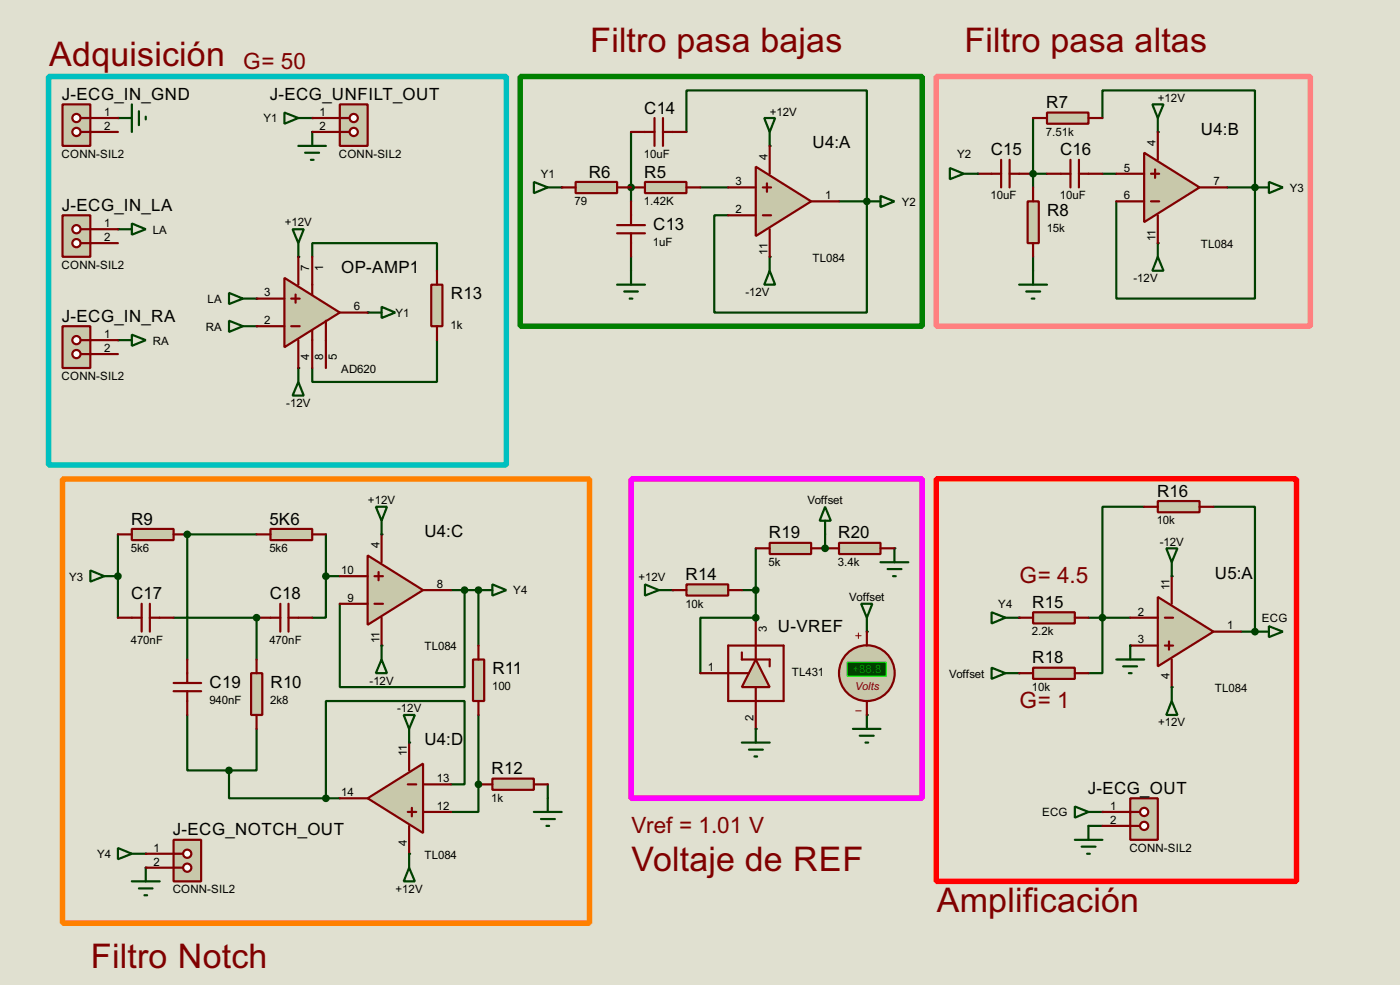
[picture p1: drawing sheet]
<svg xmlns="http://www.w3.org/2000/svg" width="256mm" height="180mm" viewBox="0 0 256 180" stroke-linecap="round" stroke-linejoin="round" font-family="sans-serif">
<path d="M0 0h256.5v180.3h-256.5z" fill="#e0e0d0"/>
<circle cx="115.6" cy="34.3" r=".2" fill="#004000"/>
<path d="M115.6 24.2v12.7M191.8 31.8h-2.5v2.5M115.6 47v2.6M189.3 47v2.6" fill="none" stroke="#004000" stroke-width=".4"/>
<circle cx="189.3" cy="31.8" r=".2" fill="#004000"/>
<path d="M189.3 21.6v10.2" fill="none" stroke="#004000" stroke-width=".4"/>
<circle cx="47" cy="113.1" r=".2" fill="#004000"/>
<path d="M34.3 97.8h12.7M31.8 113.1h15.2v7.6" fill="none" stroke="#004000" stroke-width=".4"/>
<circle cx="34.3" cy="97.8" r=".2" fill="#004000"/>
<path d="M34.3 97.8v22.9M209.6 92.8h-7.6v20.3M100.4 143.6v2.5" fill="none" stroke="#004000" stroke-width=".4"/>
<circle cx="21.6" cy="42" r=".2" fill="#004000"/>
<path d="M202 31.8h2.5" fill="none" stroke="#004000" stroke-width=".4"/>
<g fill="#004000">
<circle cx="212.1" cy="24.2" r=".2"/>
<circle cx="212.1" cy="44.5" r=".2"/>
</g>
<path d="M128.3 34.3h5.1" fill="none" stroke="#004000" stroke-width=".4"/>
<g fill="#004000">
<circle cx="141" cy="26.7" r=".2"/>
<circle cx="141" cy="47" r=".2"/>
<circle cx="47" cy="54.7" r=".2"/>
<circle cx="47" cy="59.7" r=".2"/>
<circle cx="67.4" cy="57.2" r=".2"/>
<circle cx="54.7" cy="67.4" r=".2"/>
<circle cx="54.7" cy="47" r=".2"/>
</g>
<path d="M57.2 47v-2.5h22.9v5.1M80.1 62.3v7.6h-22.9v-2.5" fill="none" stroke="#004000" stroke-width=".4"/>
<circle cx="179.1" cy="31.8" r=".2" fill="#004000"/>
<path d="M202 21.6v-5h27.9v17.7M224.8 34.3h5.1M229.9 34.3v20.4h-25.4v-17.8" fill="none" stroke="#004000" stroke-width=".4"/>
<g fill="#004000">
<circle cx="229.9" cy="34.3" r=".2"/>
<circle cx="102.9" cy="34.3" r=".2"/>
<circle cx="115.6" cy="34.3" r=".2"/>
</g>
<path d="M125.8 24.2v-7.6h33v20.3" fill="none" stroke="#004000" stroke-width=".4"/>
<circle cx="158.8" cy="36.9" r=".2" fill="#004000"/>
<path d="M153.7 36.9h5.1v20.3h-27.9v-17.8h2.5" fill="none" stroke="#004000" stroke-width=".4"/>
<circle cx="21.6" cy="105.5" r=".2" fill="#004000"/>
<path d="M21.6 97.8v15.3" fill="none" stroke="#004000" stroke-width=".4"/>
<circle cx="186.7" cy="113.1" r=".2" fill="#004000"/>
<path d="M199.4 113.1h2.6" fill="none" stroke="#004000" stroke-width=".4"/>
<circle cx="229.9" cy="115.6" r=".2" fill="#004000"/>
<path d="M222.3 92.8h7.6v22.8" fill="none" stroke="#004000" stroke-width=".4"/>
<circle cx="202" cy="148.6" r=".2" fill="#004000"/>
<path d="M199.4 151.2h2.6" fill="none" stroke="#004000" stroke-width=".4"/>
<circle cx="186.7" cy="123.2" r=".2" fill="#004000"/>
<path d="M202 113.1v10.1h-2.6" fill="none" stroke="#004000" stroke-width=".4"/>
<circle cx="138.5" cy="113.1" r=".2" fill="#004000"/>
<path d="M138.5 113.1h-10.2v10.1" fill="none" stroke="#004000" stroke-width=".4"/>
<circle cx="138.5" cy="133.4" r=".2" fill="#004000"/>
<path d="M138.5 108v5.1" fill="none" stroke="#004000" stroke-width=".4"/>
<circle cx="123.2" cy="108" r=".2" fill="#004000"/>
<path d="M138.5 100.4v7.6h-2.6" fill="none" stroke="#004000" stroke-width=".4"/>
<g fill="#004000">
<circle cx="163.9" cy="100.4" r=".2"/>
<circle cx="151.2" cy="100.4" r=".2"/>
</g>
<path d="M151.2 97.8v2.6" fill="none" stroke="#004000" stroke-width=".4"/>
<g fill="#004000">
<circle cx="158.8" cy="130.9" r=".2"/>
<circle cx="158.8" cy="115.6" r=".2"/>
<circle cx="57.2" cy="21.6" r=".2"/>
<circle cx="57.2" cy="24.2" r=".2"/>
<circle cx="26.7" cy="156.3" r=".2"/>
<circle cx="26.7" cy="158.8" r=".2"/>
<circle cx="21.6" cy="62.3" r=".2"/>
<circle cx="21.6" cy="21.6" r=".2"/>
</g>
<path d="M202 113.1h5.1M227.4 115.6h2.5" fill="none" stroke="#004000" stroke-width=".4"/>
<g fill="#004000">
<circle cx="207.1" cy="118.2" r=".2"/>
<circle cx="214.7" cy="125.8" r=".2"/>
<circle cx="214.7" cy="105.5" r=".2"/>
<circle cx="69.9" cy="97.8" r=".2"/>
<circle cx="69.9" cy="118.2" r=".2"/>
<circle cx="75" cy="156.3" r=".2"/>
<circle cx="75" cy="135.9" r=".2"/>
</g>
<path d="M59.7 97.8v7.7M59.7 105.5v7.6h-2.5M59.7 105.5h2.6M87.7 108v10.2" fill="none" stroke="#004000" stroke-width=".4"/>
<circle cx="87.7" cy="108" r=".2" fill="#004000"/>
<path d="M82.6 108h5.1M85.1 108v17.8h-22.8v-15.3M34.3 130.9v10.1h7.7M47 133.4v7.6h-5M87.7 130.9v12.7M42 141v5.1h17.7M59.7 146.1h2.6M82.6 143.6h2.5v-15.3h-25.4v17.8" fill="none" stroke="#004000" stroke-width=".4"/>
<circle cx="87.7" cy="143.6" r=".2" fill="#004000"/>
<path d="M87.7 143.6v5h-5.1" fill="none" stroke="#004000" stroke-width=".4"/>
<path d="M118.2 33.3h7.6v2.1h-7.6z" fill="#c8c8aa" stroke="#800000" stroke-width=".4"/>
<path d="M115.6 34.3h2.6M115.6 36.9v4.3M115.6 24.2h4.3M119.9 21.6v5.1M121.5 21.6v5.1M121.5 24.2h4.3M125.8 34.3h2.5M113.1 42.7h5.1M113.1 41.2h5.1M115.6 42.7v4.3" fill="none" stroke="#800000" stroke-width=".4"/>
<circle cx="115.6" cy="34.3" r=".5" fill="#004000" stroke="#004000" stroke-width=".4"/>
<path d="M113.1 52.1h5.1M114.4 53.4h2.5M115.4 54.7h.5M115.6 49.6v2.5M186.7 52.1h5.1M188 53.4h2.6M189 54.7h.5M189.3 49.6v2.5" fill="none" stroke="#004000" stroke-width=".4"/>
<path d="M191.8 20.6h7.6v2.1h-7.6z" fill="#c8c8aa" stroke="#800000" stroke-width=".4"/>
<path d="M179.1 31.8h4.3M183.4 29.3v5M185 29.3v5M185 31.8h4.3M189.3 21.6h2.5M191.8 31.8h4.3M196.1 29.3v5M197.7 31.8h4.3M197.7 29.3v5M199.4 21.6h2.6" fill="none" stroke="#800000" stroke-width=".4"/>
<path d="M188.3 36.9h2v7.6h-2z" fill="#c8c8aa" stroke="#800000" stroke-width=".4"/>
<path d="M189.3 34.3v2.6M189.3 44.5v2.5" fill="none" stroke="#800000" stroke-width=".4"/>
<circle cx="189.2" cy="31.8" r=".5" fill="#004000" stroke="#004000" stroke-width=".4"/>
<path d="M24.2 96.8h7.6v2.1h-7.6z" fill="#c8c8aa" stroke="#800000" stroke-width=".4"/>
<path d="M21.6 97.8h2.6M31.8 97.8h2.5" fill="none" stroke="#800000" stroke-width=".4"/>
<path d="M49.6 96.8h7.6v2.1h-7.6z" fill="#c8c8aa" stroke="#800000" stroke-width=".4"/>
<g fill="none" stroke="#800000" stroke-width=".4">
<path d="M47 97.8h2.6M57.2 97.8h2.5M21.6 113.1h4.4M26 110.5v5.1M27.5 110.5v5.1M27.5 113.1h4.3M47 113.1h4.4M51.4 110.5v5.1M52.9 113.1h4.3M52.9 110.5v5.1M31.8 126.5h5.1M31.8 125h5.1"/>
<path d="M34.3 120.7v4.3M34.3 126.5v4.4"/>
</g>
<path d="M46 123.2h2.1v7.7h-2.1z" fill="#c8c8aa" stroke="#800000" stroke-width=".4"/>
<path d="M47 120.7v2.5M47 130.9v2.5" fill="none" stroke="#800000" stroke-width=".4"/>
<path d="M86.7 120.7h2v7.6h-2z" fill="#c8c8aa" stroke="#800000" stroke-width=".4"/>
<path d="M87.7 118.2v2.5M87.7 128.3v2.6" fill="none" stroke="#800000" stroke-width=".4"/>
<path d="M90.2 142.5h7.6v2.1h-7.6z" fill="#c8c8aa" stroke="#800000" stroke-width=".4"/>
<path d="M87.7 143.6h2.5M97.8 143.6h2.6" fill="none" stroke="#800000" stroke-width=".4"/>
<g fill="#004000" stroke="#004000" stroke-width=".4">
<circle cx="47" cy="113.1" r=".5"/>
<circle cx="34.3" cy="97.8" r=".5"/>
</g>
<path d="M97.8 148.6h5.1M99.1 149.9h2.6M100.1 151.2h.5M100.4 146.1v2.5" fill="none" stroke="#004000" stroke-width=".4"/>
<path d="M79 52.1h2.1v7.6h-2.1z" fill="#c8c8aa" stroke="#800000" stroke-width=".4"/>
<path d="M80.1 49.6v2.5M80.1 59.7v2.6" fill="none" stroke="#800000" stroke-width=".4"/>
<path d="M8.9 14h83.9v71.1h-83.9z" fill="none" stroke="#00c0c0" stroke-width="1"/>
<path d="M171.5 14h68.6v45.7h-68.6z" fill="none" stroke="#ff8080" stroke-width="1"/>
<path d="M95.3 14h73.7v45.7h-73.7z" fill="none" stroke="#008000" stroke-width="1"/>
<path d="M11.5 87.7h96.5v81.3h-96.5z" fill="none" stroke="#ff8000" stroke-width="1"/>
<path d="M115.6 87.7h53.4v58.4h-53.4z" fill="none" stroke="#f0f" stroke-width="1"/>
<path d="M171.5 87.7h66v73.6h-66z" fill="none" stroke="#f00" stroke-width="1"/>
<path d="M212.1 91.7h7.7v2.1h-7.7z" fill="#c8c8aa" stroke="#800000" stroke-width=".4"/>
<path d="M209.6 92.8h2.5M219.8 92.8h2.5" fill="none" stroke="#800000" stroke-width=".4"/>
<circle cx="201.9" cy="113.1" r=".5" fill="#004000" stroke="#004000" stroke-width=".4"/>
<path d="M21.6 42h2.6M24.2 40.9l2.5 1.1-2.5 1zM42 53.6l2.5 1.1-2.5 1zM42 58.7l2.5 1-2.5 1.1zM44.5 54.7h2.5M44.5 59.7h2.5M21.6 62.3h2.6M24.2 61.3l2.5 1-2.5 1z" fill="none" stroke="#004000" stroke-width=".4"/>
<path d="M11.5 39.4h5.1v7.6h-5.1z" fill="#c8c8aa" stroke="#800000" stroke-width=".4"/>
<path d="M14.8 42h1.8" fill="none" stroke="#800000" stroke-width=".4"/>
<circle cx="14" cy="42" r=".75" fill="#feffff" stroke="#800000" stroke-width=".4"/>
<path d="M14.8 44.5h1.8" fill="none" stroke="#800000" stroke-width=".4"/>
<circle cx="14" cy="44.5" r=".75" fill="#feffff" stroke="#800000" stroke-width=".4"/>
<path d="M16.6 42h5M16.6 44.5h5" fill="none" stroke="#800000" stroke-width=".4"/>
<g fill="none" stroke="#004000" stroke-width=".4">
<path d="M24.2 19.1v5.1M211.1 19.1h2.1l-1.1 2.5zM21.6 21.6h2.6M25.5 20.4v2.5M26.7 21.4v.5M140 21.6h2l-1 2.6zM141 24.2v2.5M212.1 21.6v2.6M53.6 42h2.1l-1 2.5zM54.7 44.5v2.5M212.1 47l1.1 2.6h-2.1zM212.1 44.5v2.5"/>
<path d="M54.7 69.9l1 2.5h-2.1zM54.7 67.4v2.5"/>
</g>
<path d="M209.6 28l10.2 6.3-10.2 6.4z" fill="#c8c8aa" stroke="#800000" stroke-width=".4"/>
<path d="M204.5 36.9h5.1M204.5 31.8h5.1M210.9 36.9h1.5M210.9 31.8h1.5M211.6 31v1.6M212.1 24.2v5.1M212.1 39.4v5.1M219.8 34.3h5" fill="none" stroke="#800000" stroke-width=".4"/>
<path d="M141 49.6l1 2.5h-2zM141 47v2.6" fill="none" stroke="#004000" stroke-width=".4"/>
<path d="M138.5 30.5l10.1 6.4-10.1 6.3z" fill="#c8c8aa" stroke="#800000" stroke-width=".4"/>
<path d="M133.4 39.4h5.1M133.4 34.3h5.1M139.8 39.4h1.5M139.8 34.3h1.5M140.5 33.6v1.5M141 26.7v5.1M148.6 36.9h5.1M141 42v5" fill="none" stroke="#800000" stroke-width=".4"/>
<path d="M67.4 57.2h2.5M69.9 56.2l2.5 1-2.5 1zM181.7 122.2l2.5 1-2.5 1.1zM184.2 123.2h2.5" fill="none" stroke="#004000" stroke-width=".4"/>
<path d="M52.1 50.9l10.2 6.3-10.2 6.4z" fill="#c8c8aa" stroke="#800000" stroke-width=".4"/>
<path d="M47 59.7h5.1M47 54.7h5.1M53.4 59.7h1.5M53.4 54.7h1.5M54.2 53.9v1.5M54.7 47v5.1M57.2 47v6.9M59.7 58.7v8.7M62.3 57.2h5.1M54.7 62.3v5.1M57.2 60.5v6.9" fill="none" stroke="#800000" stroke-width=".4"/>
<path d="M97.8 33.3l2.6 1-2.6 1.1zM100.4 34.3h2.5M174 30.8l2.6 1-2.6 1zM176.6 31.8h2.5M229.9 34.3h2.6M232.5 33.3l2.5 1-2.5 1.1z" fill="none" stroke="#004000" stroke-width=".4"/>
<circle cx="229.9" cy="34.3" r=".5" fill="#004000" stroke="#004000" stroke-width=".4"/>
<path d="M105.5 33.3h7.6v2.1h-7.6z" fill="#c8c8aa" stroke="#800000" stroke-width=".4"/>
<path d="M102.9 34.3h2.6M113.1 34.3h2.5" fill="none" stroke="#800000" stroke-width=".4"/>
<path d="M158.8 36.9h2.5M161.3 35.9l2.6 1-2.6 1zM16.6 104.4l2.5 1.1-2.5 1zM19.1 105.5h2.5M181.7 112.1l2.5 1-2.5 1zM184.2 113.1h2.5" fill="none" stroke="#004000" stroke-width=".4"/>
<g fill="#004000" stroke="#004000" stroke-width=".4">
<circle cx="158.8" cy="36.9" r=".5"/>
<circle cx="21.6" cy="105.5" r=".5"/>
</g>
<path d="M189.3 112.1h7.6v2h-7.6z" fill="#c8c8aa" stroke="#800000" stroke-width=".4"/>
<path d="M186.7 113.1h2.6M196.9 113.1h2.5" fill="none" stroke="#800000" stroke-width=".4"/>
<path d="M87.7 108h2.5M90.2 107l2.6 1-2.6 1zM229.9 115.6h2.6M232.5 114.6l2.5 1-2.5 1zM196.9 147.6l2.5 1-2.5 1.1zM199.4 148.6h2.6" fill="none" stroke="#004000" stroke-width=".4"/>
<circle cx="229.9" cy="115.6" r=".5" fill="#004000" stroke="#004000" stroke-width=".4"/>
<path d="M207.1 146.1h5v7.6h-5z" fill="#c8c8aa" stroke="#800000" stroke-width=".4"/>
<path d="M207.1 148.6h1.7" fill="none" stroke="#800000" stroke-width=".4"/>
<circle cx="209.6" cy="148.6" r=".75" fill="#feffff" stroke="#800000" stroke-width=".4"/>
<path d="M207.1 151.2h1.7" fill="none" stroke="#800000" stroke-width=".4"/>
<circle cx="209.6" cy="151.2" r=".75" fill="#feffff" stroke="#800000" stroke-width=".4"/>
<path d="M202 148.6h5.1M202 151.2h5.1" fill="none" stroke="#800000" stroke-width=".4"/>
<path d="M196.9 153.7h5.1M198.2 155h2.5M199.2 156.3h.5M199.4 151.2v2.5" fill="none" stroke="#004000" stroke-width=".4"/>
<path d="M189.3 122.2h7.6v2.1h-7.6z" fill="#c8c8aa" stroke="#800000" stroke-width=".4"/>
<path d="M186.7 123.2h2.6M196.9 123.2h2.5" fill="none" stroke="#800000" stroke-width=".4"/>
<path d="M138.5 120.7l2.5 5.1h-5.1z" fill="#c8c8aa" stroke="#800000" stroke-width=".4"/>
<path d="M133.4 118.2h10.2v10.1h-10.2zM135.9 119.4v1.3h5.1v1.3M138.5 113.1v7.6M128.3 123.2h8.9M138.5 125.8v7.6" fill="none" stroke="#800000" stroke-width=".4"/>
<g fill="#004000" stroke="#004000" stroke-width=".4">
<circle cx="138.4" cy="113.1" r=".5"/>
<circle cx="138.4" cy="108" r=".5"/>
</g>
<path d="M118.2 107l2.5 1-2.5 1zM120.7 108h2.5M135.9 135.9h5.1M137.2 137.2h2.6M138.2 138.5h.5M138.5 133.4v2.5" fill="none" stroke="#004000" stroke-width=".4"/>
<path d="M125.8 107h7.6v2h-7.6z" fill="#c8c8aa" stroke="#800000" stroke-width=".4"/>
<path d="M123.2 108h2.6M133.4 108h2.5" fill="none" stroke="#800000" stroke-width=".4"/>
<path d="M151.2 92.8l1 2.5h-2zM151.2 95.3v2.5" fill="none" stroke="#004000" stroke-width=".4"/>
<path d="M141 99.4h7.6v2h-7.6z" fill="#c8c8aa" stroke="#800000" stroke-width=".4"/>
<path d="M138.5 100.4h2.5M148.6 100.4h2.6" fill="none" stroke="#800000" stroke-width=".4"/>
<path d="M161.3 102.9h5.1M162.6 104.2h2.6M163.6 105.5h.5M163.9 100.4v2.5" fill="none" stroke="#004000" stroke-width=".4"/>
<path d="M153.7 99.4h7.6v2h-7.6z" fill="#c8c8aa" stroke="#800000" stroke-width=".4"/>
<path d="M151.2 100.4h2.5M161.3 100.4h2.6" fill="none" stroke="#800000" stroke-width=".4"/>
<circle cx="151.1" cy="100.4" r=".5" fill="#004000" stroke="#004000" stroke-width=".4"/>
<path d="M157.8 110.5h2l-1 2.6zM158.8 113.1v2.5M156.3 133.4h5M157.5 134.7h2.6M158.6 135.9h.5M158.8 130.9v2.5" fill="none" stroke="#004000" stroke-width=".4"/>
<circle cx="158.8" cy="123.2" r="5.1" fill="#c8c8aa" stroke="#800000" stroke-width=".4"/>
<path d="M156.8 116.4h1M157.3 115.9v1M156.8 130.1h1" fill="none" stroke="#800000" stroke-width=".18"/>
<path d="M155.2 121.2h7.2v2.6h-7.2z" fill="#004000" stroke="#0f0" stroke-width=".2"/>
<path d="M158.8 115.6v2.6M158.8 128.3v2.6" fill="none" stroke="#800000" stroke-width=".4"/>
<path d="M52.1 20.6l2.6 1-2.6 1.1zM54.7 21.6h2.5M54.7 26.7h5M55.9 28h2.6M57 29.3h.5M57.2 24.2v2.5" fill="none" stroke="#004000" stroke-width=".4"/>
<path d="M62.3 19.1h5.1v7.6h-5.1z" fill="#c8c8aa" stroke="#800000" stroke-width=".4"/>
<path d="M62.3 21.6h1.8" fill="none" stroke="#800000" stroke-width=".4"/>
<circle cx="64.8" cy="21.6" r=".75" fill="#feffff" stroke="#800000" stroke-width=".4"/>
<path d="M62.3 24.2h1.8" fill="none" stroke="#800000" stroke-width=".4"/>
<circle cx="64.8" cy="24.2" r=".75" fill="#feffff" stroke="#800000" stroke-width=".4"/>
<path d="M57.2 21.6h5.1M57.2 24.2h5.1" fill="none" stroke="#800000" stroke-width=".4"/>
<path d="M21.6 155.2l2.6 1.1-2.6 1zM24.2 156.3h2.5M26.7 158.8v2.5M24.2 161.3h5.1M25.5 162.6h2.5M26.5 163.9h.5" fill="none" stroke="#004000" stroke-width=".4"/>
<path d="M31.8 153.7h5.1v7.6h-5.1z" fill="#c8c8aa" stroke="#800000" stroke-width=".4"/>
<path d="M31.8 156.3h1.8" fill="none" stroke="#800000" stroke-width=".4"/>
<circle cx="34.3" cy="156.3" r=".75" fill="#feffff" stroke="#800000" stroke-width=".4"/>
<path d="M31.8 158.8h1.8" fill="none" stroke="#800000" stroke-width=".4"/>
<circle cx="34.3" cy="158.8" r=".75" fill="#feffff" stroke="#800000" stroke-width=".4"/>
<path d="M26.7 156.3h5.1M26.7 158.8h5.1" fill="none" stroke="#800000" stroke-width=".4"/>
<path d="M11.5 59.7h5.1v7.7h-5.1z" fill="#c8c8aa" stroke="#800000" stroke-width=".4"/>
<path d="M14.8 62.3h1.8" fill="none" stroke="#800000" stroke-width=".4"/>
<circle cx="14" cy="62.3" r=".75" fill="#feffff" stroke="#800000" stroke-width=".4"/>
<path d="M14.8 64.8h1.8" fill="none" stroke="#800000" stroke-width=".4"/>
<circle cx="14" cy="64.8" r=".75" fill="#feffff" stroke="#800000" stroke-width=".4"/>
<path d="M16.6 62.3h5M16.6 64.8h5" fill="none" stroke="#800000" stroke-width=".4"/>
<path d="M11.5 19.1h5.1v7.6h-5.1z" fill="#c8c8aa" stroke="#800000" stroke-width=".4"/>
<path d="M14.8 21.6h1.8" fill="none" stroke="#800000" stroke-width=".4"/>
<circle cx="14" cy="21.6" r=".75" fill="#feffff" stroke="#800000" stroke-width=".4"/>
<path d="M14.8 24.2h1.8" fill="none" stroke="#800000" stroke-width=".4"/>
<circle cx="14" cy="24.2" r=".75" fill="#feffff" stroke="#800000" stroke-width=".4"/>
<path d="M16.6 21.6h5M16.6 24.2h5" fill="none" stroke="#800000" stroke-width=".4"/>
<path d="M212.1 109.3l10.2 6.3-10.2 6.4z" fill="#c8c8aa" stroke="#800000" stroke-width=".4"/>
<path d="M207.1 113.1h5M207.1 118.2h5M213.4 113.1h1.5M213.4 118.2h1.5M214.2 117.4v1.5M214.7 105.5v5M222.3 115.6h5.1M214.7 120.7v5.1" fill="none" stroke="#800000" stroke-width=".4"/>
<path d="M207.1 118.2v2.5M213.7 100.4h2l-1 2.5zM214.7 102.9v2.6M204.5 120.7h5.1M205.8 122h2.5M206.8 123.2h.5M214.7 128.3l1 2.6h-2zM214.7 125.8v2.5" fill="none" stroke="#004000" stroke-width=".4"/>
<path d="M67.4 101.7l10.1 6.3-10.1 6.4z" fill="#c8c8aa" stroke="#800000" stroke-width=".4"/>
<path d="M69.9 97.8v5.1M62.3 110.5h5.1M62.3 105.5h5.1M68.6 110.5h1.6M68.6 105.5h1.6M69.4 104.7v1.5M69.9 113.1v5.1M77.5 108h5.1" fill="none" stroke="#800000" stroke-width=".4"/>
<path d="M68.9 92.8h2l-1 2.5zM69.9 95.3v2.5M69.9 118.2v2.5M69.9 120.7l1 2.5h-2z" fill="none" stroke="#004000" stroke-width=".4"/>
<path d="M67.4 146.1l10.1-6.3v12.7z" fill="#c8c8aa" stroke="#800000" stroke-width=".4"/>
<path d="M75 135.9v5.1M62.3 146.1h5.1M74.7 143.6h1.6M74.7 148.6h1.6M75 151.2v5.1M75.5 147.9v1.5M77.5 143.6h5.1M77.5 148.6h5.1" fill="none" stroke="#800000" stroke-width=".4"/>
<path d="M74 130.9h2l-1 2.5zM75 133.4v2.5M75 158.8l1 2.5h-2zM75 156.3v2.5" fill="none" stroke="#004000" stroke-width=".4"/>
<g fill="#004000" stroke="#004000" stroke-width=".4">
<circle cx="59.7" cy="105.5" r=".5"/>
<circle cx="87.6" cy="108" r=".5"/>
<circle cx="85.1" cy="108" r=".5"/>
<circle cx="41.9" cy="141" r=".5"/>
<circle cx="59.7" cy="146.1" r=".5"/>
<circle cx="87.6" cy="143.6" r=".5"/>
</g>
<g font-size="7" fill="#800000">
<text x="108.1" y="9.5">Filtro pasa bajas</text>
<text x="176.7" y="9.5">Filtro pasa altas</text>
<text x="9" y="12.1">Adquisición</text>
<text x="115.7" y="159.4">Voltaje de REF</text>
<text x="171.6" y="167">Amplificación</text>
<text x="16.7" y="177.2">Filtro Notch</text>
</g>
<g font-size="4.6" fill="#800000">
<text x="44.6" y="12.7">G= 50</text>
<text x="186.8" y="106.7">G= 4.5</text>
<text x="186.8" y="129.6">G= 1</text>
<text x="115.7" y="152.4">Vref = 1.01 V</text>
</g>
<g font-size="3.5">
<text x="11.3" y="18.3">J-ECG_IN_GND</text>
<text x="49.4" y="18.3">J-ECG_UNFILT_OUT</text>
<text x="118" y="20.8">C14</text>
<text x="191.7" y="19.8">R7</text>
<text x="148.9" y="27.2">U4:A</text>
<text x="181.5" y="28.5">C15</text>
<text x="194.2" y="28.5">C16</text>
<text x="220" y="24.7">U4:B</text>
<text x="107.9" y="32.5">R6</text>
<text x="118" y="32.5">R5</text>
<text x="11.3" y="38.6">J-ECG_IN_LA</text>
<text x="191.8" y="39.5">R8</text>
<text x="119.7" y="42.1">C13</text>
<text x="62.5" y="50.1">OP-AMP1</text>
<text x="11.3" y="58.9">J-ECG_IN_RA</text>
<text x="82.6" y="54.8">R13</text>
<text x="212" y="90.9">R16</text>
<text x="24" y="96">R9</text>
<text x="49.4" y="96">5K6</text>
<text x="77.8" y="98.3">U4:C</text>
<text x="140.9" y="98.6">R19</text>
<text x="153.6" y="98.6">R20</text>
<text x="125.6" y="106.2">R14</text>
<text x="222.6" y="105.9">U5:A</text>
<text x="24" y="109.7">C17</text>
<text x="49.4" y="109.7">C18</text>
<text x="189.1" y="111.3">R15</text>
<text x="142.5" y="115.8">U-VREF</text>
<text x="38.4" y="125.9">C19</text>
<text x="49.6" y="125.9">R10</text>
<text x="90.2" y="123.4">R11</text>
<text x="189.1" y="121.4">R18</text>
<text x="77.8" y="136.4">U4:D</text>
<text x="90.1" y="141.7">R12</text>
<text x="199.3" y="145.3">J-ECG_OUT</text>
<text x="31.7" y="152.9">J-ECG_NOTCH_OUT</text>
</g>
<g font-size="2.4">
<text x="19.1" y="21.2">1</text>
<text x="19.1" y="23.8">2</text>
<text x="48.3" y="22.4">Y1</text>
<text x="58.6" y="21.2">1</text>
<text x="58.6" y="23.8">2</text>
<text x="141" y="21.2">+12V</text>
<text x="212.1" y="18.6">+12V</text>
<text x="11.3" y="28.9">CONN-SIL2</text>
<text x="62.1" y="28.9">CONN-SIL2</text>
<text x="118" y="28.9">10uF</text>
<text x="140.6" y="29.3" transform="rotate(-90 140.6 29.3)">4</text>
<text x="175.3" y="28.9">Y2</text>
<text x="191.6" y="24.9">7.51k</text>
<text x="211.7" y="26.7" transform="rotate(-90 211.7 26.7)">4</text>
<text x="99.1" y="32.6">Y1</text>
<text x="134.8" y="33.9">3</text>
<text x="205.9" y="31.4">5</text>
<text x="222.3" y="33.9">7</text>
<text x="236.3" y="35.1">Y3</text>
<text x="19.1" y="41.6">1</text>
<text x="52.2" y="41.5">+12V</text>
<text x="105.3" y="37.6">79</text>
<text x="118" y="37.6">1.42K</text>
<text x="134.8" y="39">2</text>
<text x="151.2" y="36.5">1</text>
<text x="165.2" y="37.7">Y2</text>
<text x="181.5" y="36.5">10uF</text>
<text x="194.2" y="36.5">10uF</text>
<text x="205.9" y="36.5">6</text>
<text x="19.1" y="44.1">2</text>
<text x="28" y="42.7">LA</text>
<text x="119.6" y="45">1uF</text>
<text x="140.6" y="46.6" transform="rotate(-90 140.6 46.6)">11</text>
<text x="148.8" y="48">TL084</text>
<text x="191.8" y="42.5">15k</text>
<text x="211.7" y="44.1" transform="rotate(-90 211.7 44.1)">11</text>
<text x="220" y="45.4">TL084</text>
<text x="11.3" y="49.2">CONN-SIL2</text>
<text x="56.7" y="49.6" transform="rotate(-90 56.7 49.6)">7</text>
<text x="59.2" y="49.6" transform="rotate(-90 59.2 49.6)">1</text>
<text x="207.7" y="51.7">-12V</text>
<text x="38" y="55.4">LA</text>
<text x="48.4" y="54.3">3</text>
<text x="48.4" y="59.3">2</text>
<text x="64.8" y="56.8">6</text>
<text x="72.4" y="58">Y1</text>
<text x="136.6" y="54.2">-12V</text>
<text x="19.1" y="61.9">1</text>
<text x="19.1" y="64.4">2</text>
<text x="28" y="63.1">RA</text>
<text x="37.7" y="60.5">RA</text>
<text x="56.6" y="66" transform="rotate(-90 56.6 66)">4</text>
<text x="59.2" y="66" transform="rotate(-90 59.2 66)">8</text>
<text x="61.7" y="66" transform="rotate(-90 61.7 66)">5</text>
<text x="82.6" y="60.3">1k</text>
<text x="11.3" y="69.5">CONN-SIL2</text>
<text x="62.5" y="68.3">AD620</text>
<text x="52.5" y="74.5">-12V</text>
<text x="67.4" y="92.3">+12V</text>
<text x="147.9" y="92.3">Voffset</text>
<text x="211.9" y="96">10k</text>
<text x="24" y="101.1">5k6</text>
<text x="49.4" y="101.1">5k6</text>
<text x="69.5" y="100.4" transform="rotate(-90 69.5 100.4)">4</text>
<text x="212.5" y="99.9">-12V</text>
<text x="12.7" y="106.3">Y3</text>
<text x="62.5" y="105.1">10</text>
<text x="80.1" y="107.6">8</text>
<text x="117" y="106.3">+12V</text>
<text x="140.8" y="103.6">5k</text>
<text x="153.5" y="103.6">3.4k</text>
<text x="214.3" y="108" transform="rotate(-90 214.3 108)">11</text>
<text x="63.7" y="110.1">9</text>
<text x="94" y="108.8">Y4</text>
<text x="125.6" y="111.2">10k</text>
<text x="155.6" y="110.1">Voffset</text>
<text x="182.9" y="111.3">Y4</text>
<text x="208.5" y="112.7">2</text>
<text x="231.2" y="113.9">ECG</text>
<text x="24" y="117.8">470nF</text>
<text x="49.4" y="117.8">470nF</text>
<text x="69.5" y="117.7" transform="rotate(-90 69.5 117.7)">11</text>
<text x="77.7" y="119.1">TL084</text>
<text x="140.5" y="115.6" transform="rotate(-90 140.5 115.6)">3</text>
<text x="189.1" y="116.3">2.2k</text>
<text x="208.5" y="117.8">3</text>
<text x="224.8" y="115.2">1</text>
<text x="67.7" y="125.3">-12V</text>
<text x="129.7" y="122.8">1</text>
<text x="145" y="123.8">TL431</text>
<text x="173.9" y="124">Voffset</text>
<text x="214.3" y="124.4" transform="rotate(-90 214.3 124.4)">4</text>
<text x="38.4" y="128.9">940nF</text>
<text x="49.5" y="128.9">2k8</text>
<text x="72.8" y="130.4">-12V</text>
<text x="90.2" y="126.3">100</text>
<text x="189.1" y="126.5">10k</text>
<text x="222.5" y="126.7">TL084</text>
<text x="138.1" y="132" transform="rotate(-90 138.1 132)">2</text>
<text x="212.2" y="132.9">+12V</text>
<text x="74.6" y="138.5" transform="rotate(-90 74.6 138.5)">11</text>
<text x="80.1" y="143.2">13</text>
<text x="62.5" y="145.7">14</text>
<text x="80.1" y="148.2">12</text>
<text x="90" y="146.8">1k</text>
<text x="190.9" y="149.4">ECG</text>
<text x="203.4" y="148.2">1</text>
<text x="28.1" y="155.9">1</text>
<text x="74.6" y="154.9" transform="rotate(-90 74.6 154.9)">4</text>
<text x="203.4" y="150.8">2</text>
<text x="206.9" y="155.9">CONN-SIL2</text>
<text x="17.8" y="157.1">Y4</text>
<text x="28.1" y="158.4">2</text>
<text x="77.7" y="157.2">TL084</text>
<text x="31.6" y="163.5">CONN-SIL2</text>
<text x="72.5" y="163.4">+12V</text>
</g>
<text font-size="2.4" fill="#008000" x="156.2" y="123.3">+88.8</text>
<text font-size="2.3" fill="#800000" x="156.6" y="126.3">Volts</text>
</svg>
